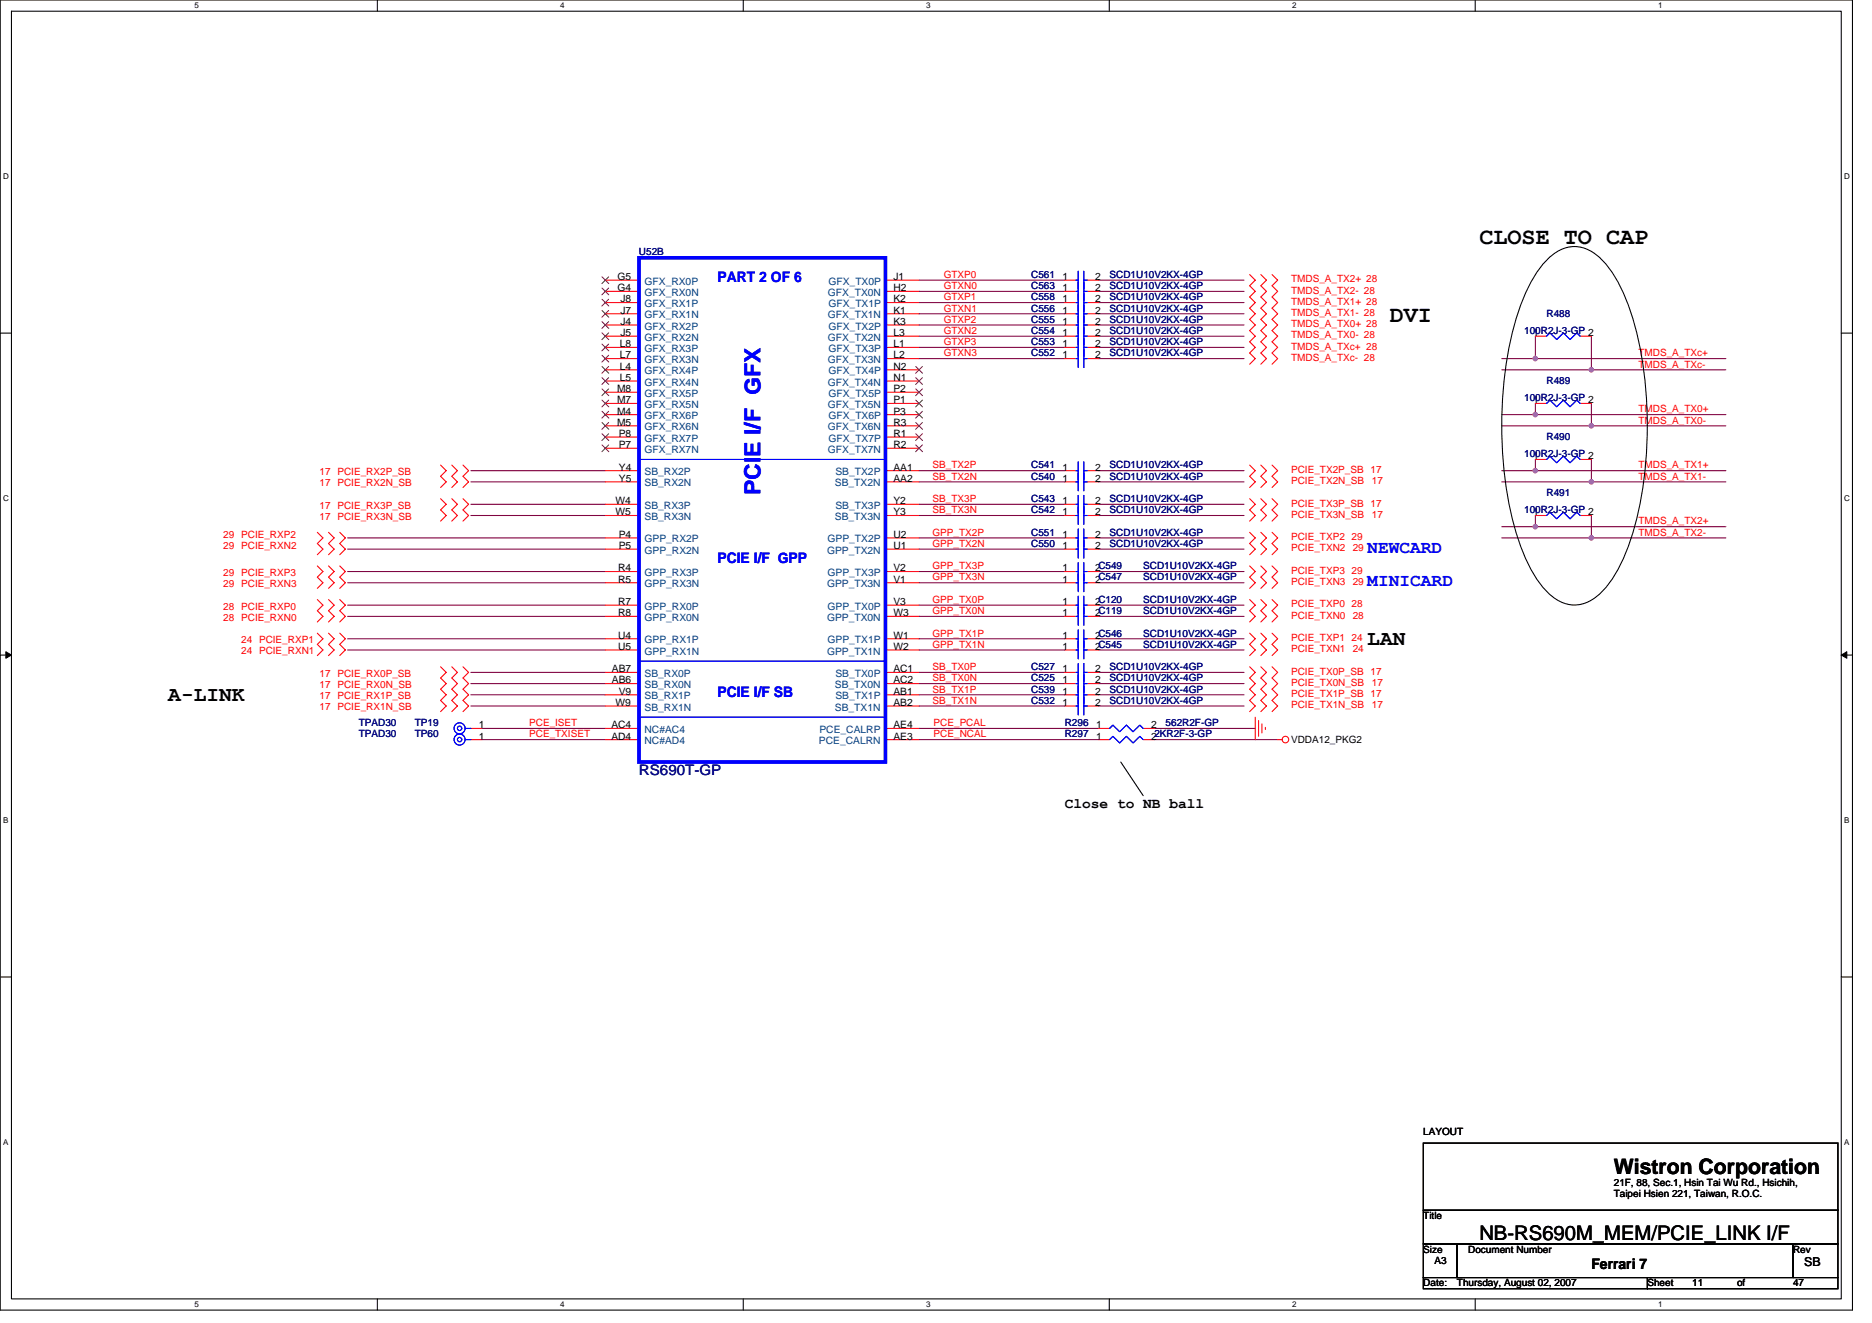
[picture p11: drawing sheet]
<svg xmlns="http://www.w3.org/2000/svg" width="297mm" height="210mm" viewBox="0 0 297 210" stroke-linecap="round" stroke-linejoin="round" font-family="sans-serif">
<path d="M0 0h293.9v207.9h-293.9zM1.8 1.8h290.4v204.3h-290.4z" fill="none" stroke="#000" stroke-width=".17"/>
<g fill="#fff">
<path d="M30.8 .2h.7v1.4h-.7z"/>
<path d="M30.8 206.3h.7v1.4h-.7z"/>
</g>
<path d="M59.9 0v1.8M59.9 206.1v1.8" fill="none" stroke="#000" stroke-width=".17"/>
<g fill="#fff">
<path d="M88.9 .2h.7v1.4h-.7z"/>
<path d="M88.9 206.3h.7v1.4h-.7z"/>
</g>
<path d="M117.9 0v1.8M117.9 206.1v1.8" fill="none" stroke="#000" stroke-width=".17"/>
<g fill="#fff">
<path d="M147 .2h.7v1.4h-.7z"/>
<path d="M147 206.3h.7v1.4h-.7z"/>
</g>
<path d="M176 0v1.8M176 206.1v1.8" fill="none" stroke="#000" stroke-width=".17"/>
<g fill="#fff">
<path d="M205 .2h.7v1.4h-.7z"/>
<path d="M205 206.3h.7v1.4h-.7z"/>
</g>
<path d="M234.1 0v1.8M234.1 206.1v1.8" fill="none" stroke="#000" stroke-width=".17"/>
<g fill="#fff">
<path d="M263.1 .2h.7v1.4h-.7z"/>
<path d="M263.1 206.3h.7v1.4h-.7z"/>
<path d="M.5 27.3h.9v1.4h-.9z"/>
<path d="M292.6 27.3h.9v1.4h-.9z"/>
<path d="M.5 78.4h.9v1.4h-.9z"/>
<path d="M292.6 78.4h.9v1.4h-.9z"/>
</g>
<path d="M0 52.9h1.8M292.2 52.9h1.7" fill="none" stroke="#000" stroke-width=".17"/>
<g fill="#fff">
<path d="M.5 129.5h.8v1.4h-.8z"/>
<path d="M292.6 129.5h.9v1.4h-.9z"/>
</g>
<path d="M0 103.9h1.8M292.2 103.9h1.7" fill="none" stroke="#000" stroke-width=".17"/>
<path d="M.9 103.4l.9 .5-.9 .5zM292.2 103.9l.8-.5v1z" fill="#000" stroke="#000" stroke-width=".16"/>
<g fill="#fff">
<path d="M.5 180.5h.8v1.4h-.8z"/>
<path d="M292.6 180.5h.9v1.4h-.9z"/>
</g>
<path d="M245.8 40.9a5.4 5.4 0 0 1 8.1 0 20.3 20.3 0 0 1 4.8 8.3 63 63 0 0 1 0 36.7 20.4 20.4 0 0 1-4.8 8.3 5.4 5.4 0 0 1-8.1 0 20.4 20.4 0 0 1-4.8-8.3 63.2 63.2 0 0 1 0-36.7 20.3 20.3 0 0 1 4.8-8.3zM177.8 120.9l3.6 5.3M0 155h1.8M292.2 155h1.7M225.8 197.4h5.4v5.3h-5.4zM225.8 181.4h65.8v10.6h-65.8zM225.8 192h65.8v5.4h-65.8zM231.2 197.4h53.3v5.3h-53.3zM284.5 197.4h7.1v5.3h-7.1zM225.8 202.7h35.6v1.8h-35.6zM261.4 202.7h30.2v1.8h-30.2z" fill="none" stroke="#000" stroke-width=".17"/>
<g fill="none" stroke="#800040" stroke-width=".17">
<path d="M145.8 51.6h23.1M145.8 53.3h23.1M145.8 46.2h23.1M145.8 44.4h23.1M145.8 56.9h23.1M145.8 55.1h23.1M145.8 48h23.1M145.8 49.8h23.1M174.3 51.6h23.1M174.3 53.3h23.1M174.3 46.2h23.1M174.3 44.4h23.1"/>
<path d="M174.3 56.9h23.1M174.3 55.1h23.1M174.3 48h23.1M174.3 49.8h23.1M238.3 56.9h35.6M238.3 58.7h35.6M243.6 53.3v3.6M252.5 53.3v5.4M74.7 76.5h21.4M74.7 74.7h21.4M145.8 76.5h23.1M145.8 74.7h23.1"/>
<path d="M174.3 76.5h23.1M174.3 74.7h23.1M238.3 76.5h14.2M238.3 74.7h5.3M238.3 65.8h5.3M238.3 67.6h14.2M243.6 64v1.8h30.3M243.6 72.9v1.8h30.3M252.5 64v3.6h21.4M252.5 72.9v3.6h21.4M55.2 85.3h40.9M55.2 87.1h40.9"/>
<path d="M55.2 92.5h40.9M55.2 90.7h40.9M55.2 96h40.9M55.2 97.8h40.9M74.7 81.8h21.4M74.7 80h21.4M145.8 81.8h23.1M145.8 80h23.1M145.8 85.3h23.1M145.8 87.1h23.1M145.8 92.5h23.1M145.8 90.7h23.1"/>
<path d="M145.8 96h23.1M145.8 97.8h23.1M174.3 81.8h23.1M174.3 80h23.1M174.3 85.3h23.1M174.3 87.1h23.1M174.3 92.5h23.1M174.3 90.7h23.1M174.3 96h23.1M174.3 97.8h23.1M238.3 85.3h14.2M238.3 83.6h5.3"/>
<path d="M243.6 81.8v1.8h30.3M252.5 81.8v3.5h21.4M55.2 103.1h40.9M55.2 101.3h40.9M74.7 112h21.4M74.7 110.2h21.4M74.7 108.5h21.4M74.7 106.7h21.4M76.5 117.3h19.6M76.5 115.6h19.6M145.8 117.3h28.5M145.8 112h23.1"/>
<path d="M145.8 110.2h23.1M145.8 108.5h23.1M145.8 106.7h23.1M145.8 115.6h28.5M145.8 103.1h23.1M145.8 101.3h23.1M174.3 112h23.1M174.3 110.2h23.1M174.3 108.5h23.1M174.3 106.7h23.1M174.3 103.1h23.1M174.3 101.3h23.1"/>
<path d="M183.2 117.3h19.5M183.2 115.6h16"/>
</g>
<g fill="#f0f" stroke="#f0f" stroke-width=".17">
<circle cx="243.6" cy="65.8" r=".35"/>
<circle cx="252.5" cy="67.6" r=".35"/>
<circle cx="243.6" cy="74.7" r=".35"/>
<circle cx="252.5" cy="76.4" r=".35"/>
<circle cx="243.6" cy="83.6" r=".35"/>
<circle cx="252.5" cy="85.3" r=".35"/>
<circle cx="243.6" cy="56.9" r=".35"/>
<circle cx="252.5" cy="58.7" r=".35"/>
</g>
<g fill="none" stroke="#f00" stroke-width=".17">
<path d="M96.1 49.8h5.3M96.1 48h5.3M96.1 46.2h5.3M96.1 44.4h5.3M96.1 53.3h5.3M96.1 51.6h5.3M96.1 55.1h5.3M96.1 56.9h5.3M96.1 58.7h5.3M140.5 49.8h5.3M140.5 48h5.3M140.5 46.2h5.3"/>
<path d="M140.5 44.4h5.3M140.5 53.3h5.3M140.5 51.6h5.3M140.5 55.1h5.3M140.5 56.9h5.3M140.5 58.7h5.3M168.9 49.8h1.8M168.9 48h1.8M168.9 46.2h1.8M168.9 44.4h1.8M168.9 53.3h1.8M168.9 51.6h1.8"/>
<path d="M168.9 55.1h1.8M168.9 56.9h1.8M172.5 49.8h1.8M172.5 48h1.8M172.5 46.2h1.8M172.5 44.4h1.8M172.5 53.3h1.8M172.5 51.6h1.8M172.5 55.1h1.8M172.5 56.9h1.8M198.3 43.6l.9 .8-.9 .9 .9 .9-.9 .9 .9 .9-.9 .9 .9 .9-.9 .9 .9 .9-.9 .9 .9 .8-.9 .9 .9 .9-.9 .9 .9 .9-.9 .9M200.1 43.6l.9 .8-.9 .9 .9 .9-.9 .9 .9 .9-.9 .9 .9 .9-.9 .9 .9 .9-.9 .9 .9 .8-.9 .9 .9 .9-.9 .9 .9 .9-.9 .9"/>
<path d="M201.8 43.6l.9 .8-.9 .9 .9 .9-.9 .9 .9 .9-.9 .9 .9 .9-.9 .9 .9 .9-.9 .9 .9 .8-.9 .9 .9 .9-.9 .9 .9 .9-.9 .9M243.6 53.3h1.8M250.7 53.3h1.8M69.9 73.8l.9 .9-.9 .9 .9 .9-.9 .8M69.9 79.1l.9 .9-.9 .9 .9 .9-.9 .9M71.7 73.8l.9 .9-.9 .9 .9 .9-.9 .8M71.7 79.1l.9 .9-.9 .9 .9 .9-.9 .9M73.5 73.8l.9 .9-.9 .9 .9 .9-.9 .8M73.5 79.1l.9 .9-.9 .9 .9 .9-.9 .9M96.1 64h5.3M96.1 74.7h5.3M96.1 60.5h5.3"/>
<path d="M96.1 62.2h5.3M96.1 65.8h5.3M96.1 67.6h5.3M96.1 69.3h5.3M96.1 71.1h5.3M96.1 76.5h5.3M140.5 64h5.3M140.5 74.7h5.3M140.5 60.5h5.3M140.5 62.2h5.3M140.5 65.8h5.3M140.5 67.6h5.3"/>
<path d="M140.5 69.3h5.3M140.5 71.1h5.3M140.5 76.5h5.3M168.9 74.7h1.8M168.9 76.5h1.8M172.5 74.7h1.8M172.5 76.5h1.8M198.3 73.8l.9 .9-.9 .9 .9 .9-.9 .8M198.3 79.1l.9 .9-.9 .9 .9 .9-.9 .9M200.1 73.8l.9 .9-.9 .9 .9 .9-.9 .8M200.1 79.1l.9 .9-.9 .9 .9 .9-.9 .9M201.8 73.8l.9 .9-.9 .9 .9 .9-.9 .8"/>
<path d="M201.8 79.1l.9 .9-.9 .9 .9 .9-.9 .9M243.6 72.9h1.8M243.6 64h1.8M250.7 72.9h1.8M250.7 64h1.8M50.4 95.1l.8 .9-.8 .9 .8 .9-.8 .9M50.4 89.8l.8 .9-.8 .9 .8 .9-.8 .8M50.4 84.5l.8 .8-.8 .9 .8 .9-.8 .9M52.1 89.8l.9 .9-.9 .9 .9 .9-.9 .8M52.1 95.1l.9 .9-.9 .9 .9 .9-.9 .9M52.1 84.5l.9 .8-.9 .9 .9 .9-.9 .9M53.9 89.8l.9 .9-.9 .9 .9 .9-.9 .8"/>
<path d="M53.9 95.1l.9 .9-.9 .9 .9 .9-.9 .9M53.9 84.5l.9 .8-.9 .9 .9 .9-.9 .9M96.1 80h5.3M96.1 92.5h5.3M96.1 90.7h5.3M96.1 81.8h5.3M96.1 97.8h5.3M96.1 96h5.3M96.1 85.3h5.3M96.1 87.1h5.3M140.5 80h5.3M140.5 92.5h5.3"/>
<path d="M140.5 90.7h5.3M140.5 81.8h5.3M140.5 97.8h5.3M140.5 96h5.3M140.5 85.3h5.3M140.5 87.1h5.3M168.9 80h1.8M168.9 92.5h1.8M168.9 90.7h1.8M168.9 81.8h1.8M168.9 97.8h1.8M168.9 96h1.8"/>
<path d="M168.9 85.3h1.8M168.9 87.1h1.8M172.5 80h1.8M172.5 92.5h1.8M172.5 90.7h1.8M172.5 81.8h1.8M172.5 97.8h1.8M172.5 96h1.8M172.5 85.3h1.8M172.5 87.1h1.8M198.3 84.5l.9 .8-.9 .9 .9 .9-.9 .9M198.3 89.8l.9 .9-.9 .9 .9 .9-.9 .8"/>
<path d="M198.3 95.1l.9 .9-.9 .9 .9 .9-.9 .9M200.1 84.5l.9 .8-.9 .9 .9 .9-.9 .9M200.1 89.8l.9 .9-.9 .9 .9 .9-.9 .8M200.1 95.1l.9 .9-.9 .9 .9 .9-.9 .9M201.8 84.5l.9 .8-.9 .9 .9 .9-.9 .9M201.8 89.8l.9 .9-.9 .9 .9 .9-.9 .8M201.8 95.1l.9 .9-.9 .9 .9 .9-.9 .9M243.6 81.8h1.8M250.7 81.8h1.8M50.4 100.5l.8 .8-.8 .9 .8 .9-.8 .9M52.1 100.5l.9 .8-.9 .9 .9 .9-.9 .9M53.9 100.5l.9 .8-.9 .9 .9 .9-.9 .9"/>
<path d="M69.9 105.8l.9 .9-.9 .9 .9 .9-.9 .8 .9 .9-.9 .9 .9 .9-.9 .9M71.7 105.8l.9 .9-.9 .9 .9 .9-.9 .8 .9 .9-.9 .9 .9 .9-.9 .9M73.5 105.8l.9 .9-.9 .9 .9 .9-.9 .8 .9 .9-.9 .9 .9 .9-.9 .9M74.7 117.3h1.8M74.7 115.6h1.8M96.1 117.3h5.3M96.1 108.5h5.3M96.1 112h5.3M96.1 101.3h5.3M96.1 115.6h5.3M96.1 110.2h5.3M96.1 103.1h5.3"/>
<path d="M96.1 106.7h5.3M140.5 117.3h5.3M140.5 108.5h5.3M140.5 112h5.3M140.5 101.3h5.3M140.5 115.6h5.3M140.5 110.2h5.3M140.5 103.1h5.3M140.5 106.7h5.3M168.9 108.5h1.8M168.9 112h1.8M168.9 101.3h1.8"/>
<path d="M168.9 110.2h1.8M168.9 103.1h1.8M168.9 106.7h1.8M172.5 108.5h1.8M172.5 112h1.8M172.5 101.3h1.8M172.5 110.2h1.8M172.5 103.1h1.8M172.5 106.7h1.8M174.3 117.3h1.8M174.3 115.6h1.8M181.4 117.3h1.8"/>
<path d="M181.4 115.6h1.8M198.3 105.8l.9 .9-.9 .9 .9 .9-.9 .8 .9 .9-.9 .9 .9 .9-.9 .9M198.3 100.5l.9 .8-.9 .9 .9 .9-.9 .9M199.2 113.8v3.5M199.7 114.3v2.5M200.1 105.8l.9 .9-.9 .9 .9 .9-.9 .8 .9 .9-.9 .9 .9 .9-.9 .9M200.1 100.5l.9 .8-.9 .9 .9 .9-.9 .9M200.2 114.9v1.4M200.8 115.4v.3M201.8 105.8l.9 .9-.9 .9 .9 .9-.9 .8 .9 .9-.9 .9 .9 .9-.9 .9M201.8 100.5l.9 .8-.9 .9 .9 .9-.9 .9M202.7 117.3h.8"/>
<circle cx="204" cy="117.3" r=".52"/>
</g>
<g fill="none" stroke="#00f" stroke-width=".17">
<path d="M170.7 49.8h.4M170.7 48h.4M170.7 46.2h.4M170.7 44.4h.4M170.7 53.3h.4M170.7 51.6h.4M170.7 56.9h.4M170.7 55.1h.4M171.1 43v15.3M172 43v15.3M172 49.8h.5M172 48h.5"/>
<path d="M172 46.2h.5M172 44.4h.5M172 53.3h.5M172 51.6h.5M172 56.9h.5M172 55.1h.5M245.4 53.3l.5-.5 1.1 1.1 1.1-1.1 1 1.1 1.1-1.1 .5 .5M101.4 72.9h39.1M170.7 74.7h.4M170.7 76.5h.4M171.1 73.3v4.6M171.1 78.6v4.6"/>
<path d="M172 73.3v4.6M172 78.6v4.6M172 74.7h.5M172 76.5h.5M245.4 72.9l.5-.5 1.1 1 1.1-1 1 1 1.1-1 .5 .5M245.4 64l.5-.5 1.1 1 1.1-1 1 1 1.1-1 .5 .5M170.7 80h.4M170.7 92.5h.4M170.7 90.7h.4M170.7 97.8h.4M170.7 81.8h.4M170.7 96h.4"/>
<path d="M170.7 85.3h.4M170.7 87.1h.4M171.1 83.9v4.6M171.1 89.3v4.6M171.1 94.6v4.6M171.1 99.9v4.6M172 80h.5M172 83.9v4.6M172 89.3v4.6M172 94.6v4.6M172 99.9v4.6M172 92.5h.5"/>
<path d="M172 90.7h.5M172 97.8h.5M172 81.8h.5M172 96h.5M172 85.3h.5M172 87.1h.5M245.4 81.8l.5-.5 1.1 1 1.1-1 1 1 1.1-1 .5 .5M73.8 117.3h.9M73.8 115.6h.9M101.4 104.9h39.1M101.4 113.8h39.1M170.7 108.5h.4"/>
<path d="M170.7 112h.4M170.7 101.3h.4M170.7 110.2h.4M170.7 103.1h.4M170.7 106.7h.4M171.1 105.3v8.1M172 105.3v8.1M172 108.5h.5M172 112h.5M172 101.3h.5M172 110.2h.5M172 103.1h.5"/>
<path d="M172 106.7h.5M176.1 115.6l.5-.6 1.1 1.1 1-1.1 1.1 1.1 1.1-1.1 .5 .6M176.1 117.3l.5-.5 1.1 1.1 1-1.1 1.1 1.1 1.1-1.1 .5 .5"/>
<circle cx="72.9" cy="115.6" r=".35"/>
<circle cx="72.9" cy="117.3" r=".35"/>
<circle cx="72.9" cy="115.6" r=".88"/>
<circle cx="72.9" cy="117.3" r=".88"/>
</g>
<g fill="none" stroke="#804000" stroke-width=".16">
<path d="M95.5 43.9l1.1 1.1M95.5 45.7l1.1 1.1M95.5 47.5l1.1 1.1M95.5 49.3l1.1 1M95.5 51l1.1 1.1M95.5 52.8l1.1 1.1M95.5 54.6l1.1 1.1M95.5 56.4l1.1 1M95.5 58.1l1.1 1.1M95.5 59.9l1.1 1.1M96.6 43.9l-1.1 1.1M96.6 45.7l-1.1 1.1"/>
<path d="M96.6 47.5l-1.1 1.1M96.6 49.3l-1.1 1M96.6 51l-1.1 1.1M96.6 52.8l-1.1 1.1M96.6 54.6l-1.1 1.1M96.6 56.4l-1.1 1M96.6 58.1l-1.1 1.1M96.6 59.9l-1.1 1.1M145.3 58.1l1.1 1.1M145.3 59.9l1.1 1.1M146.4 58.1l-1.1 1.1M146.4 59.9l-1.1 1.1"/>
<path d="M95.5 61.7l1.1 1.1M95.5 63.5l1.1 1.1M95.5 65.3l1.1 1M95.5 67l1.1 1.1M95.5 68.8l1.1 1.1M95.5 70.6l1.1 1.1M96.6 61.7l-1.1 1.1M96.6 63.5l-1.1 1.1M96.6 65.3l-1.1 1M96.6 67l-1.1 1.1M96.6 68.8l-1.1 1.1M96.6 70.6l-1.1 1.1"/>
<path d="M145.3 61.7l1.1 1.1M145.3 63.5l1.1 1.1M145.3 65.3l1.1 1M145.3 67l1.1 1.1M145.3 68.8l1.1 1.1M145.3 70.6l1.1 1.1M146.4 61.7l-1.1 1.1M146.4 63.5l-1.1 1.1M146.4 65.3l-1.1 1M146.4 67l-1.1 1.1M146.4 68.8l-1.1 1.1M146.4 70.6l-1.1 1.1"/>
</g>
<path d="M101.4 40.9h39.1v80h-39.1z" fill="none" stroke="#00f" stroke-width=".53"/>
<g font-size="3.7">
<text x="234.7" y="38.7">CLOSE TO CAP</text>
<text x="220.5" y="51.1">DVI</text>
</g>
<text font-size="3.5" fill="#00f" x="120.6" y="78.6" transform="rotate(-90 120.6 78.6)">PCIE I/F GFX</text>
<g font-size="3.4">
<text x="217" y="102.4">LAN</text>
<text x="26.7" y="111.3">A-LINK</text>
<text x="256.1" y="186.2">Wistron Corporation</text>
</g>
<text font-size="3.2" x="234.7" y="196.7">NB-RS690M_MEM/PCIE_LINK I/F</text>
<g font-size="2.8" fill="#00f">
<text x="217" y="87.7">NEWCARD</text>
<text x="217" y="93">MINICARD</text>
</g>
<g font-size="2.3" fill="#00f">
<text x="113.8" y="44.8">PART 2 OF 6</text>
<text x="113.8" y="89.3">PCIE I/F GPP</text>
<text x="113.8" y="110.6">PCIE I/F SB</text>
</g>
<text font-size="2.3" fill="#000080" x="101.4" y="123">RS690T-GP</text>
<g font-size="2.3">
<text x="168.9" y="128.2">Close to NB ball</text>
<text x="252.5" y="201.3">Ferrari 7</text>
</g>
<text font-size="1.9" x="286.3" y="200.9">SB</text>
<g font-size="1.6" fill="#000080">
<text x="101.4" y="40.5">U52B</text>
<text x="163.6" y="47.6">C558</text>
<text x="163.6" y="45.9">C563</text>
<text x="163.6" y="44.1">C561</text>
<text x="176.1" y="47.6">SCD1U10V2KX-4GP</text>
<text x="176.1" y="45.9">SCD1U10V2KX-4GP</text>
<text x="176.1" y="44.1">SCD1U10V2KX-4GP</text>
<text x="163.6" y="49.4">C556</text>
<text x="163.6" y="53">C554</text>
<text x="163.6" y="51.2">C555</text>
<text x="176.1" y="49.4">SCD1U10V2KX-4GP</text>
<text x="176.1" y="53">SCD1U10V2KX-4GP</text>
<text x="176.1" y="51.2">SCD1U10V2KX-4GP</text>
<text x="241.8" y="53">100R2J-3-GP 2</text>
<text x="245.4" y="50.3">R488</text>
<text x="163.6" y="56.5">C552</text>
<text x="163.6" y="54.8">C553</text>
<text x="176.1" y="56.5">SCD1U10V2KX-4GP</text>
<text x="176.1" y="54.8">SCD1U10V2KX-4GP</text>
<text x="241.8" y="63.6">100R2J-3-GP 2</text>
<text x="245.4" y="61">R489</text>
<text x="245.4" y="69.9">R490</text>
<text x="163.6" y="74.3">C541</text>
<text x="163.6" y="76.1">C540</text>
<text x="176.1" y="74.3">SCD1U10V2KX-4GP</text>
<text x="176.1" y="76.1">SCD1U10V2KX-4GP</text>
<text x="241.8" y="72.5">100R2J-3-GP 2</text>
<text x="163.6" y="79.7">C543</text>
<text x="163.6" y="81.4">C542</text>
<text x="176.1" y="79.7">SCD1U10V2KX-4GP</text>
<text x="176.1" y="81.4">SCD1U10V2KX-4GP</text>
<text x="241.8" y="81.4">100R2J-3-GP 2</text>
<text x="245.4" y="78.8">R491</text>
<text x="163.6" y="85">C551</text>
<text x="163.6" y="86.8">C550</text>
<text x="176.1" y="85">SCD1U10V2KX-4GP</text>
<text x="176.1" y="86.8">SCD1U10V2KX-4GP</text>
<text x="181.4" y="92.1">SCD1U10V2KX-4GP</text>
<text x="181.4" y="90.3">SCD1U10V2KX-4GP</text>
<text x="181.4" y="95.7">SCD1U10V2KX-4GP</text>
<text x="181.4" y="101">SCD1U10V2KX-4GP</text>
<text x="181.4" y="97.4">SCD1U10V2KX-4GP</text>
<text x="163.6" y="106.3">C527</text>
<text x="176.1" y="106.3">SCD1U10V2KX-4GP</text>
<text x="181.4" y="102.8">SCD1U10V2KX-4GP</text>
<text x="163.6" y="108.1">C525</text>
<text x="163.6" y="111.7">C532</text>
<text x="163.6" y="109.9">C539</text>
<text x="176.1" y="108.1">SCD1U10V2KX-4GP</text>
<text x="176.1" y="111.7">SCD1U10V2KX-4GP</text>
<text x="176.1" y="109.9">SCD1U10V2KX-4GP</text>
<text x="56.9" y="117">TPAD30</text>
<text x="56.9" y="115.2">TPAD30</text>
<text x="65.8" y="117">TP60</text>
<text x="65.8" y="115.2">TP19</text>
<text x="168.9" y="115.2">R296</text>
<text x="168.9" y="117">R297</text>
<text x="185" y="115.2">562R2F-GP</text>
</g>
<g font-size="1.6">
<text x="98" y="44.4">G5</text>
<text x="98" y="46.2">G4</text>
<text x="98.4" y="48">J8</text>
<text x="141.7" y="46.2">H2</text>
<text x="141.7" y="44.4">J1</text>
<text x="141.7" y="48">K2</text>
<text x="168.6" y="48">1</text>
<text x="168.6" y="46.2">1</text>
<text x="168.6" y="44.4">1</text>
<text x="173.8" y="48">2</text>
<text x="173.8" y="46.2">2</text>
<text x="173.8" y="44.4">2</text>
<text x="98.4" y="49.8">J7</text>
<text x="98.4" y="51.5">J4</text>
<text x="98.4" y="53.3">J5</text>
<text x="141.7" y="49.8">K1</text>
<text x="141.7" y="53.3">L3</text>
<text x="141.7" y="51.5">K3</text>
<text x="168.6" y="49.8">1</text>
<text x="168.6" y="53.3">1</text>
<text x="168.6" y="51.5">1</text>
<text x="173.8" y="49.8">2</text>
<text x="173.8" y="53.3">2</text>
<text x="173.8" y="51.5">2</text>
<text x="243.3" y="53.3">1</text>
<text x="98.4" y="55.1">L8</text>
<text x="98.4" y="56.9">L7</text>
<text x="98.4" y="58.7">L4</text>
<text x="141.7" y="56.9">L2</text>
<text x="141.7" y="55.1">L1</text>
<text x="141.7" y="58.7">N2</text>
<text x="168.6" y="56.9">1</text>
<text x="168.6" y="55.1">1</text>
<text x="173.8" y="56.9">2</text>
<text x="173.8" y="55.1">2</text>
<text x="97.9" y="62.2">M8</text>
<text x="97.9" y="64">M7</text>
<text x="97.9" y="65.8">M4</text>
<text x="98.4" y="60.4">L5</text>
<text x="141.7" y="60.4">N1</text>
<text x="141.7" y="64">P1</text>
<text x="141.7" y="62.2">P2</text>
<text x="141.7" y="65.8">P3</text>
<text x="243.3" y="64">1</text>
<text x="97.9" y="67.5">M5</text>
<text x="98.2" y="69.3">P8</text>
<text x="98.2" y="71.1">P7</text>
<text x="141.7" y="67.5">R3</text>
<text x="141.7" y="71.1">R2</text>
<text x="141.7" y="69.3">R1</text>
<text x="98.2" y="74.7">Y4</text>
<text x="98.2" y="76.4">Y5</text>
<text x="141.7" y="76.4">AA2</text>
<text x="141.7" y="74.7">AA1</text>
<text x="168.6" y="74.7">1</text>
<text x="168.6" y="76.4">1</text>
<text x="173.8" y="74.7">2</text>
<text x="173.8" y="76.4">2</text>
<text x="243.3" y="72.9">1</text>
<text x="97.7" y="80">W4</text>
<text x="97.7" y="81.8">W5</text>
<text x="141.7" y="81.8">Y3</text>
<text x="141.7" y="80">Y2</text>
<text x="168.6" y="80">1</text>
<text x="168.6" y="81.8">1</text>
<text x="173.8" y="80">2</text>
<text x="173.8" y="81.8">2</text>
<text x="243.3" y="81.8">1</text>
<text x="98.2" y="85.3">P4</text>
<text x="98.2" y="87.1">P5</text>
<text x="141.7" y="87.1">U1</text>
<text x="141.7" y="85.3">U2</text>
<text x="168.6" y="85.3">1</text>
<text x="168.6" y="87.1">1</text>
<text x="173.8" y="85.3">2</text>
<text x="173.8" y="87.1">2</text>
<text x="98.1" y="90.7">R4</text>
<text x="98.1" y="92.4">R5</text>
<text x="98.1" y="96">R7</text>
<text x="141.7" y="92.4">V1</text>
<text x="141.7" y="90.7">V2</text>
<text x="141.7" y="96">V3</text>
<text x="168.6" y="92.4">1</text>
<text x="168.6" y="90.7">1</text>
<text x="168.6" y="96">1</text>
<text x="173.8" y="92.4">2C547</text>
<text x="173.8" y="90.7">2C549</text>
<text x="173.8" y="96">2C120</text>
<text x="98.1" y="97.8">R8</text>
<text x="98.1" y="101.3">U4</text>
<text x="141.7" y="97.8">W3</text>
<text x="141.7" y="101.3">W1</text>
<text x="168.6" y="101.3">1</text>
<text x="168.6" y="97.8">1</text>
<text x="173.8" y="101.3">2C546</text>
<text x="173.8" y="97.8">2C119</text>
<text x="97.1" y="106.7">AB7</text>
<text x="98.1" y="103.1">U5</text>
<text x="141.7" y="103.1">W2</text>
<text x="141.7" y="106.7">AC1</text>
<text x="168.6" y="103.1">1</text>
<text x="168.6" y="106.7">1</text>
<text x="173.8" y="103.1">2C545</text>
<text x="173.8" y="106.7">2</text>
<text x="97.1" y="108.4">AB6</text>
<text x="97.7" y="112">W9</text>
<text x="98.2" y="110.2">V9</text>
<text x="141.7" y="108.4">AC2</text>
<text x="141.7" y="112">AB2</text>
<text x="141.7" y="110.2">AB1</text>
<text x="168.6" y="108.4">1</text>
<text x="168.6" y="112">1</text>
<text x="168.6" y="110.2">1</text>
<text x="173.8" y="108.4">2</text>
<text x="173.8" y="112">2</text>
<text x="173.8" y="110.2">2</text>
<text x="76" y="117.3">1</text>
<text x="76" y="115.5">1</text>
<text x="97" y="115.5">AC4</text>
<text x="97" y="117.3">AD4</text>
<text x="141.7" y="117.3">AE3</text>
<text x="141.7" y="115.5">AE4</text>
<text x="173.9" y="115.5">1</text>
<text x="173.9" y="117.3">1</text>
<text x="182.6" y="115.5">2</text>
<text x="182.6" y="117.3">22KR2F-3-GP</text>
<text x="204.9" y="117.9">VDDA12_PKG2</text>
<text x="225.8" y="180.1">LAYOUT</text>
<text x="256.1" y="188.1">21F, 88, Sec.1, Hsin Tai Wu Rd., Hsichih,</text>
<text x="256.1" y="189.9">Taipei Hsien 221, Taiwan, R.O.C.</text>
<text x="225.8" y="193.4">Title</text>
<text x="225.8" y="198.8">Size</text>
<text x="227.6" y="200.6">A3</text>
<text x="233" y="198.8">Document Number</text>
<text x="284.5" y="198.8">Rev</text>
<text x="225.8" y="204.1">Date:</text>
<text x="231.2" y="204.1">Thursday, August 02, 2007</text>
<text x="261.4" y="204.1">Sheet</text>
<text x="268.5" y="204.1">11</text>
<text x="275.6" y="204.1">of</text>
<text x="284.5" y="204.1">47</text>
</g>
<g font-size="1.6" fill="#004080">
<text x="102.3" y="45.2">GFX_RX0P</text>
<text x="102.3" y="46.9">GFX_RX0N</text>
<text x="131.4" y="46.9">GFX_TX0N</text>
<text x="131.5" y="45.2">GFX_TX0P</text>
<text x="102.3" y="48.7">GFX_RX1P</text>
<text x="102.3" y="50.5">GFX_RX1N</text>
<text x="102.3" y="52.3">GFX_RX2P</text>
<text x="131.4" y="50.5">GFX_TX1N</text>
<text x="131.5" y="48.7">GFX_TX1P</text>
<text x="131.5" y="52.3">GFX_TX2P</text>
<text x="102.3" y="54.1">GFX_RX2N</text>
<text x="102.3" y="55.8">GFX_RX3P</text>
<text x="102.3" y="57.6">GFX_RX3N</text>
<text x="102.3" y="59.4">GFX_RX4P</text>
<text x="131.4" y="54.1">GFX_TX2N</text>
<text x="131.4" y="57.6">GFX_TX3N</text>
<text x="131.5" y="55.8">GFX_TX3P</text>
<text x="131.5" y="59.4">GFX_TX4P</text>
<text x="102.3" y="61.2">GFX_RX4N</text>
<text x="102.3" y="62.9">GFX_RX5P</text>
<text x="102.3" y="64.7">GFX_RX5N</text>
<text x="131.4" y="61.2">GFX_TX4N</text>
<text x="131.4" y="64.7">GFX_TX5N</text>
<text x="131.5" y="62.9">GFX_TX5P</text>
<text x="102.3" y="66.5">GFX_RX6P</text>
<text x="102.3" y="68.3">GFX_RX6N</text>
<text x="102.3" y="70.1">GFX_RX7P</text>
<text x="102.3" y="71.8">GFX_RX7N</text>
<text x="131.4" y="68.3">GFX_TX6N</text>
<text x="131.4" y="71.8">GFX_TX7N</text>
<text x="131.5" y="66.5">GFX_TX6P</text>
<text x="131.5" y="70.1">GFX_TX7P</text>
<text x="102.3" y="75.4">SB_RX2P</text>
<text x="102.3" y="77.2">SB_RX2N</text>
<text x="132.5" y="77.2">SB_TX2N</text>
<text x="132.6" y="75.4">SB_TX2P</text>
<text x="102.3" y="80.7">SB_RX3P</text>
<text x="102.3" y="82.5">SB_RX3N</text>
<text x="132.5" y="82.5">SB_TX3N</text>
<text x="132.6" y="80.7">SB_TX3P</text>
<text x="102.3" y="86.1">GPP_RX2P</text>
<text x="102.3" y="87.8">GPP_RX2N</text>
<text x="131.2" y="87.8">GPP_TX2N</text>
<text x="131.3" y="86.1">GPP_TX2P</text>
<text x="102.3" y="91.4">GPP_RX3P</text>
<text x="102.3" y="93.2">GPP_RX3N</text>
<text x="131.2" y="93.2">GPP_TX3N</text>
<text x="131.3" y="91.4">GPP_TX3P</text>
<text x="102.3" y="96.7">GPP_RX0P</text>
<text x="102.3" y="98.5">GPP_RX0N</text>
<text x="131.2" y="98.5">GPP_TX0N</text>
<text x="131.3" y="96.7">GPP_TX0P</text>
<text x="102.3" y="107.4">SB_RX0P</text>
<text x="102.3" y="102.1">GPP_RX1P</text>
<text x="102.3" y="103.8">GPP_RX1N</text>
<text x="131.2" y="103.8">GPP_TX1N</text>
<text x="131.3" y="102.1">GPP_TX1P</text>
<text x="132.6" y="107.4">SB_TX0P</text>
<text x="102.3" y="109.2">SB_RX0N</text>
<text x="102.3" y="111">SB_RX1P</text>
<text x="102.3" y="112.7">SB_RX1N</text>
<text x="132.5" y="109.2">SB_TX0N</text>
<text x="132.5" y="112.7">SB_TX1N</text>
<text x="132.6" y="111">SB_TX1P</text>
<text x="102.3" y="116.3">NC#AC4</text>
<text x="102.3" y="118.1">NC#AD4</text>
<text x="129.9" y="118.1">PCE_CALRN</text>
<text x="130" y="116.3">PCE_CALRP</text>
</g>
<g font-size="1.6" fill="#f00">
<text x="149.8" y="44.1">GTXP0</text>
<text x="149.8" y="47.6">GTXP1</text>
<text x="149.8" y="45.9">GTXN0</text>
<text x="204.9" y="44.8">TMDS_A_TX2+ 28</text>
<text x="204.9" y="46.6">TMDS_A_TX2- 28</text>
<text x="149.8" y="49.4">GTXN1</text>
<text x="149.8" y="53">GTXN2</text>
<text x="149.8" y="51.2">GTXP2</text>
<text x="204.9" y="48.4">TMDS_A_TX1+ 28</text>
<text x="204.9" y="50.1">TMDS_A_TX1- 28</text>
<text x="204.9" y="51.9">TMDS_A_TX0+ 28</text>
<text x="204.9" y="53.7">TMDS_A_TX0- 28</text>
<text x="149.8" y="56.5">GTXN3</text>
<text x="149.8" y="54.8">GTXP3</text>
<text x="204.9" y="55.5">TMDS_A_TXc+ 28</text>
<text x="204.9" y="57.3">TMDS_A_TXc- 28</text>
<text x="260" y="56.5">TMDS_A_TXc+</text>
<text x="260" y="58.3">TMDS_A_TXc-</text>
<text x="260" y="65.4">TMDS_A_TX0+</text>
<text x="260" y="67.2">TMDS_A_TX0-</text>
<text x="50.7" y="75.4">17 PCIE_RX2P_SB</text>
<text x="50.7" y="77.2">17 PCIE_RX2N_SB</text>
<text x="148" y="76.1">SB_TX2N</text>
<text x="148" y="74.3">SB_TX2P</text>
<text x="204.9" y="75">PCIE_TX2P_SB 17</text>
<text x="204.9" y="76.8">PCIE_TX2N_SB</text>
<text x="217.7" y="76.8">17</text>
<text x="260" y="74.3">TMDS_A_TX1+</text>
<text x="260" y="76.1">TMDS_A_TX1-</text>
<text x="50.7" y="80.7">17 PCIE_RX3P_SB</text>
<text x="50.7" y="82.5">17 PCIE_RX3N_SB</text>
<text x="148" y="81.4">SB_TX3N</text>
<text x="148" y="79.7">SB_TX3P</text>
<text x="204.9" y="80.4">PCIE_TX3P_SB 17</text>
<text x="204.9" y="82.1">PCIE_TX3N_SB</text>
<text x="217.7" y="82.1">17</text>
<text x="260" y="83.2">TMDS_A_TX2+</text>
<text x="35.4" y="85.3">29 PCIE_RXP2</text>
<text x="35.4" y="87.1">29 PCIE_RXN2</text>
<text x="148" y="85">GPP_TX2P</text>
<text x="148" y="86.8">GPP_TX2N</text>
<text x="204.9" y="87.5">PCIE_TXN2</text>
<text x="204.9" y="85.7">PCIE_TXP2 29</text>
<text x="214.6" y="87.5">29</text>
<text x="260" y="85">TMDS_A_TX2-</text>
<text x="35.4" y="91.4">29 PCIE_RXP3</text>
<text x="35.4" y="93.2">29 PCIE_RXN3</text>
<text x="148" y="92.1">GPP_TX3N</text>
<text x="148" y="90.3">GPP_TX3P</text>
<text x="148" y="95.7">GPP_TX0P</text>
<text x="204.9" y="92.8">PCIE_TXN3</text>
<text x="204.9" y="91">PCIE_TXP3 29</text>
<text x="214.6" y="92.8">29</text>
<text x="35.4" y="96.7">28 PCIE_RXP0</text>
<text x="35.4" y="98.5">28 PCIE_RXN0</text>
<text x="148" y="101">GPP_TX1P</text>
<text x="148" y="97.4">GPP_TX0N</text>
<text x="204.9" y="101.7">PCIE_TXP1 24</text>
<text x="204.9" y="98.1">PCIE_TXN0</text>
<text x="204.9" y="96.4">PCIE_TXP0 28</text>
<text x="214.6" y="98.1">28</text>
<text x="38.3" y="103.8">24 PCIE_RXN1</text>
<text x="38.3" y="102">24 PCIE_RXP1</text>
<text x="50.7" y="107.4">17 PCIE_RX0P_SB</text>
<text x="148" y="106.3">SB_TX0P</text>
<text x="148" y="102.8">GPP_TX1N</text>
<text x="204.9" y="107">PCIE_TX0P_SB 17</text>
<text x="204.9" y="103.5">PCIE_TXN1</text>
<text x="214.6" y="103.5">24</text>
<text x="50.7" y="109.2">17 PCIE_RX0N_SB</text>
<text x="50.7" y="110.9">17 PCIE_RX1P_SB</text>
<text x="50.7" y="112.7">17 PCIE_RX1N_SB</text>
<text x="148" y="111.7">SB_TX1N</text>
<text x="148" y="108.1">SB_TX0N</text>
<text x="148" y="109.9">SB_TX1P</text>
<text x="204.9" y="108.8">PCIE_TX0N_SB</text>
<text x="204.9" y="110.6">PCIE_TX1P_SB 17</text>
<text x="204.9" y="112.4">PCIE_TX1N_SB</text>
<text x="217.7" y="108.8">17</text>
<text x="217.7" y="112.4">17</text>
<text x="84" y="117">PCE_TXISET</text>
<text x="84" y="115.2">PCE_ISET</text>
<text x="148.1" y="117">PCE_NCAL</text>
<text x="148.1" y="115.2">PCE_PCAL</text>
</g>
<g font-size="1.3">
<text x="30.8" y="1.3">5</text>
<text x="88.9" y="1.3">4</text>
<text x="147" y="1.3">3</text>
<text x="205" y="1.3">2</text>
<text x="263.1" y="1.3">1</text>
<text x=".5" y="28.4">D</text>
<text x="292.6" y="28.4">D</text>
<text x=".5" y="79.5">C</text>
<text x="292.6" y="79.5">C</text>
<text x=".5" y="130.6">B</text>
<text x="292.6" y="130.6">B</text>
<text x=".5" y="181.7">A</text>
<text x="292.6" y="181.7">A</text>
<text x="30.8" y="207.4">5</text>
<text x="88.9" y="207.4">4</text>
<text x="147" y="207.4">3</text>
<text x="205" y="207.4">2</text>
<text x="263.1" y="207.4">1</text>
</g>
</svg>
